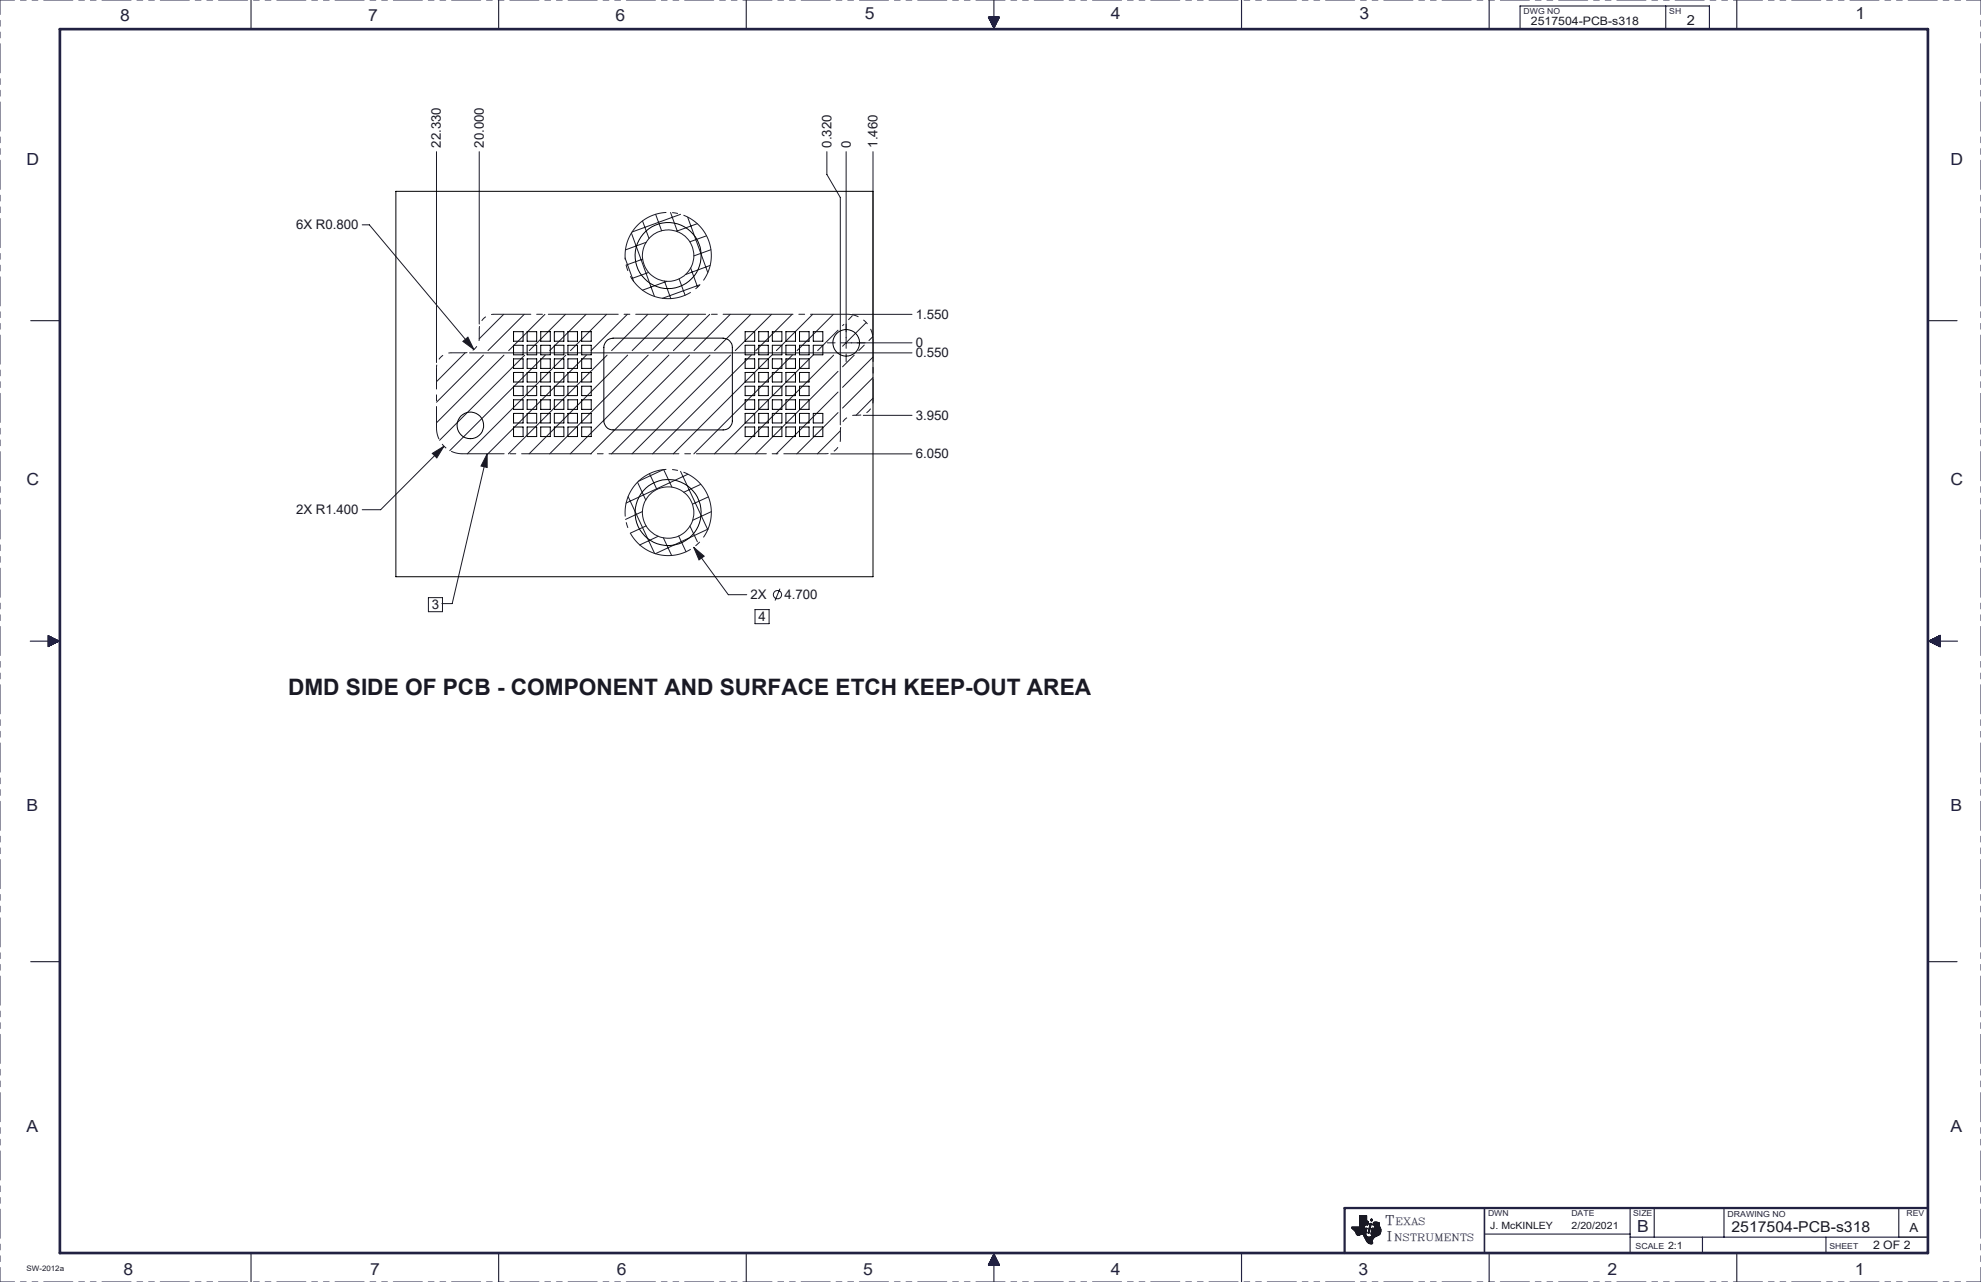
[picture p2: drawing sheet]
<svg xmlns="http://www.w3.org/2000/svg" width="432mm" height="279mm" viewBox="0 0 432 279" stroke-linecap="round" stroke-linejoin="round" font-family="sans-serif">
<path d="M101.3 76.9a3.2 3.2 0 0 0 3.2-3.2M104.5 71.7a3.2 3.2 0 0 1 3.2-3.2M95.1 80.1a3.2 3.2 0 0 1 3.2-3.2M180 98.9a3.2 3.2 0 0 0 3.2-3.2M183.2 93.7a3.2 3.2 0 0 1 3.2-3.2M187.1 90.5a3.2 3.2 0 0 0 3.2-3.2" fill="none" stroke="#191924" stroke-width=".22" stroke-dasharray="15.2 1.3 1.3 1.3" stroke-dashoffset="14.6" stroke-linecap="butt"/>
<path d="M190.3 74.1a5.6 5.6 0 0 0-5.6-5.6M100.7 98.9a5.6 5.6 0 0 1-5.6-5.6" fill="none" stroke="#191924" stroke-width=".22" stroke-dasharray="15.2 1.3 1.3 1.3" stroke-dashoffset="12.7" stroke-linecap="butt"/>
<path d="M154.6 52.9a9.4 9.4 0 0 0-15.6-3.8 9.4 9.4 0 0 0 4 15.6 9.4 9.4 0 0 0 11.9-10.9l-.3-.9M154.6 108.9a9.4 9.4 0 0 0-15.6-3.8 9.4 9.4 0 0 0 4 15.6 9.4 9.4 0 0 0 11.9-10.9l-.3-.9" fill="none" stroke="#191924" stroke-width=".22" stroke-dasharray="15.2 1.3 1.3 1.3" stroke-dashoffset="6.7" stroke-linecap="butt"/>
<g fill="none" stroke="#191924" stroke-width=".22">
<path d="M136.2 56.2l1.9 5.1M137.6 50.8l5.1 13.8M140.1 48.2l1.4 3.8M140.1 56.5l-3.6 1.3M140.8 52.8l-4.5 1.7M141.4 59.4l-3.7 1.3M142.9 46.7l1.3 3.6M146.2 46.3l1.5 4.2M148.3 46.7l-10.5 3.9M149.9 47.3l4.4 12.1M150.5 58.4l1.5 4.1M152 48.8l-4.6 1.6"/>
<path d="M154 51.4l-3.6 1.3M154.8 57.9l-5.4 1.9M154.9 54.4l-3.7 1.4M101.4 76.9l-6.3 6.3M105.4 77.4l-10.3 10.3M109.8 68.5l-5.3 5.3M109.9 77.4l-14.8 14.7M114.3 68.5l-7.9 7.9M114.4 77.4l-18.6 18.6M118.8 68.5l-7.9 7.9M118.9 77.4l-20.9 20.8M123.3 68.5l-7.9 7.9"/>
<path d="M123.3 77.4l-21.5 21.5M127.7 68.5l-7.9 7.9M127.8 77.4l-21.5 21.5M132.2 68.5l-7.8 7.9M132.3 77.4l-21.5 21.5M136.7 68.5l-7.9 7.9M136.8 77.4l-21.5 21.5M141.2 68.5l-7.9 7.9M141.3 77.4l-21.5 21.5M144.8 61.2l1.4 3.9M145.3 61.3l-5.3 2M145.7 68.5l-7.9 7.9"/>
<path d="M145.8 77.4l-21.5 21.5M148 60.8l1.3 3.5M150.2 68.5l-7.9 7.9M150.3 77.4l-21.5 21.5M152.6 62.1l-8.2 2.9M154.7 68.5l-7.9 7.9M154.8 77.4l-21.5 21.5M159.2 68.5l-7.9 7.9M159.2 77.4l-21.4 21.5M163.7 68.5l-7.9 7.9M163.8 77.4l-21.6 21.5M168.2 68.5l-7.9 7.9"/>
<path d="M168.2 77.4l-21.4 21.5M172.6 68.5l-7.9 7.9M172.7 77.4l-21.5 21.5M177.1 68.5l-7.9 7.9M177.2 77.4l-21.5 21.5M181.6 68.5l-7.9 7.9M181.7 77.4l-21.5 21.5M182.7 72l-4.5 4.4M183.9 70.7l-.2 .3M185.8 68.8l-.8 .9M186.2 77.4l-2.5 2.5M188.4 75.2l-1.2 1.2"/>
<path d="M188.8 70.3l-5.1 5.2M190.3 73.4l-.9 .8M190.3 77.8l-6.6 6.6M182.7 80.9l-18 18M182.7 85.4l-13.5 13.5M182.7 89.9l-9 9M183.2 93.9l-5 5M190.3 82.3l-6.6 6.6M190.3 86.8l-3.7 3.7M136.9 108.2l5.8 12.4M139 105.1l1.8 3.9M140.1 111.5l-3.8 1.7"/>
<path d="M140.8 114.6l-3.4 1.6M141.6 103.2l1.6 3.5M143.5 116.9l-4.1 1.9M144.5 102.4l-5.3 2.5M144.6 117.2l1.8 3.9M144.7 102.4l1.8 3.8M147.9 116.8l1.6 3.5M148.3 102.7l6 12.7M149.9 103.4l-13.4 6.2M150.4 114.7l1.6 3.4M152.8 105.6l-3.8 1.7M154.3 115.3l-11.5 5.4"/>
<path d="M154.4 108.3l-3.5 1.6M155 111.5l-4 1.9M296.3 265h1.6v1l.4 .2-.2 .7h-.6l-.1 .8h.6l-.3 1.2a.62 .62 0 0 0 .6 .7l.7-.1 .1-.4h-.2l-.1-.3 .3-1.1h.5l.2-.8h-.5l.1-.4 .5-.2a.58 .58 0 0 1 .6 .1 .58 .58 0 0 1 .2 .7 1.7 1.7 0 0 1 0 2l-.3 .1a1.35 1.35 0 0 0-1.2 1.8h-.1a1.11 1.11 0 0 1-1.3-.6l-.4-.9a.62 .62 0 0 0-.5-.6 .62 .62 0 0 0-.7 .3h-.1a1.24 1.24 0 0 1-.8-.9l-.7-.9h1.7zM298.7 266.6h.2l-.5 2.1h-.2z"/>
<circle cx="145.6" cy="55.7" r="5.6"/>
<circle cx="145.6" cy="111.7" r="5.6"/>
<circle cx="299" cy="265.9" r=".2"/>
</g>
<path d="M98.3 76.9h3M104.5 71.7v2M183.2 93.7v2M187.1 90.5h-.7" fill="none" stroke="#191924" stroke-width=".22" stroke-dasharray="15.2 1.3 1.3 1.3"/>
<path d="M184.7 68.5h-77" fill="none" stroke="#191924" stroke-width=".22" stroke-dasharray="15.2 1.3 1.3 1.3" stroke-dashoffset="7.2"/>
<path d="M190.3 74.1v13.2M95.1 93.3v-13.2" fill="none" stroke="#191924" stroke-width=".22" stroke-dasharray="15.2 1.3 1.3 1.3" stroke-dashoffset="10.5"/>
<path d="M100.7 98.9h79.3" fill="none" stroke="#191924" stroke-width=".22" stroke-dasharray="15.2 1.3 1.3 1.3" stroke-dashoffset="6.1"/>
<g fill="none" stroke="#212142" stroke-width=".22">
<path d="M215.4 3.7v.1M215.5 3.7v.3M215.6 3.7v.4M215.6 3.7v.5M215.7 3.7v.6M215.8 3.7v.8M215.8 3.7v.9M215.9 3.7v1M215.9 3.7v1.2M216 3.7v1.3M216.1 3.7v1.4M216.1 3.7v1.5"/>
<path d="M216.2 3.7l.1 1.8M216.3 3.7v1.9M216.4 3.7v2.1M216.5 3.7v2.2M216.5 3.7l.1 2.4M216.6 3.7v2.5M216.7 3.7v2.4M216.8 3.7v2.3M216.9 3.7v2.2M216.9 3.7v2M217 3.7v1.9M217 3.7v1.8"/>
<path d="M217.1 3.7v1.6M217.2 3.7v1.5M217.2 3.7v1.4M217.3 3.7v1.3M217.3 3.7v1.1M217.4 3.7v1M217.5 3.7v.9M217.5 3.7v.7M217.6 3.7v.6M217.7 3.7v.5M217.7 3.7v.4M217.8 3.7v.3"/>
<path d="M217.8 3.7v.1M10.5 138.5v2.4M10.6 138.5v2.4M10.7 138.6v2.3M10.7 138.6v2.2M10.8 138.6v2.2M10.8 138.7v2.1M10.9 138.7v2M11 138.7v2M11 138.8v1.9M11.1 138.8v1.8M11.2 138.9v1.7"/>
<path d="M11.3 138.9v1.6M11.4 138.9v1.6M11.4 139v1.5M11.5 139v1.4M11.6 139.1v1.3M11.7 139.1v1.2M11.9 139.2v1.1M11.9 139.2v1M12 139.2v1M12.1 139.3v.9M12.1 139.3v.8M12.2 139.3v.8"/>
<path d="M12.2 139.4v.7M12.3 139.4v.6M12.4 139.4v.6M12.4 139.5v.5M12.5 139.5v.4M12.6 139.5v.4M12.6 139.6v.3M12.7 139.6v.2M12.8 139.7v.1M12.9 139.7h.1M420.4 139.7h.1M420.5 139.7v.1"/>
<path d="M420.5 139.6v.2M420.7 139.6v.3M420.7 139.5v.4M420.8 139.5v.4M420.9 139.5v.5M420.9 139.4v.6M421 139.4v.7M421.1 139.3v.8M421.2 139.3v.8M421.3 139.3v.9M421.3 139.2v1M421.4 139.2v1"/>
<path d="M421.4 139.2v1.1M421.5 139.1v1.2M421.6 139.1v1.2M421.7 139.1v1.3M421.7 139v1.4M421.8 139v1.4M421.9 139v1.5M421.9 138.9v1.6M422 138.9v1.6M422.1 138.9v1.7M422.1 138.8v1.8M422.2 138.8v1.9"/>
<path d="M422.3 138.8v1.9M422.3 138.7v2M422.4 138.7v2M422.5 138.7v2.1M422.6 138.6v2.2M422.6 138.6v2.3M422.7 138.5v2.4M422.8 138.5v2.4M422.8 138.5v2.5M422.9 138.4v2.6M215.4 275.6v.1M215.5 275.5v.2"/>
<path d="M215.6 275.3v.4M215.6 275.2v.5M215.7 275.1v.6M215.8 275v.7M215.8 274.8v.9M215.9 274.7v1M215.9 274.6v1.1M216 274.5v1.2M216.1 274.3v1.4M216.1 274.2v1.5M216.3 273.9v1.8M216.3 273.8v1.9"/>
<path d="M216.4 273.7v2M216.5 273.6v2.1M216.6 273.3v2.4M216.6 273.2v2.5M216.7 273.3v2.4M216.8 273.5v2.2M216.9 273.6v2.1M216.9 273.7v2M217 273.8v1.9M217 274v1.7M217.1 274.1v1.6M217.2 274.2v1.5"/>
<path d="M217.2 274.4v1.3M217.3 274.5v1.2M217.3 274.6v1.1M217.4 274.7v1M217.5 274.8v.9M217.5 275v.7M217.6 275.1v.6M217.7 275.2v.5M217.7 275.4v.3M217.8 275.5v.2M217.8 275.6v.1M413.9 263.3h6.3"/>
<path d="M413.9 269.6h6.3"/>
</g>
<path d="M0 0v279.4M431.8 0h-431.8M0 279.4h431.8M431.8 279.4v-279.4" fill="none" stroke="#212142" stroke-width=".22" stroke-dasharray="6.3 1.3 1.3 1.3 1.3 1.3" stroke-dashoffset="3.2"/>
<g fill="none" stroke="#212142" stroke-width=".25">
<path d="M54.7 0v6.4M108.7 0v6.4M162.7 0v6.4M216.6 0v6.4M270.6 0v6.4M324.6 0v6.4M331.3 6.4v-5.1h41.3v5.1M363.1 1.3v5.1M378.6 0v6.4M6.7 69.9h6.4M420.2 69.9h6.4M6.6 139.7h6.3"/>
<path d="M420.4 139.7h6.3M6.7 209.6h6.4M420.2 209.6h6.4M54.7 273.1v6.3M108.7 273.1v6.3M162.7 273.1v6.3M216.6 273.1v6.3M270.6 273.1v6.3M323.6 269h31.7M324.6 273.1v6.3M355.3 263.3v9.8M355.3 269.6h64.9"/>
<path d="M360.6 263.3v6.3M371.1 269.6v3.5M375.8 263.3v6.3M378.6 273.1v6.3M398 269.6v3.5M413.9 263.3v6.3"/>
</g>
<path d="M323.6 263.3v9.8" fill="none" stroke="#212142" stroke-width=".35"/>
<path d="M420.2 263.3h-127.1v9.8" fill="none" stroke="#212142" stroke-width=".5"/>
<path d="M13.1 6.4h407.1v266.7h-407.1z" fill="none" stroke="#212142" stroke-width=".58"/>
<path d="M296.3 265v2.4h-1.7l.1 .3 .6 .6 .6 .9h.4l.4-.3 .4 .1 .8 1.5 .5 .5h.8l-.1-.7 .3-.5 1.4-.8 .2-1.2-.4-.8a.55 .55 0 0 0-.1-.6 .55 .55 0 0 0-.6-.1l-.5 .2-.1 .4h.5l-.2 .8h-.5l-.3 1.1 .1 .2 .2 .1-.1 .4-.9 .1-.4-.4 .3-1.5h-.6l.1-.8h.6l.2-.7-.4-.2v-1zM298.7 266.6l-.5 2.1h.2l.5-2.1zM298.8 265.9a.2 .2 0 0 0 .4 0 .2 .2 0 0 0-.4 0z" fill-rule="evenodd" fill="#191924"/>
<g fill="none" stroke="#191924" stroke-width=".22">
<path d="M95.1 33.1v45.9M104.5 33.1v37.5M180.2 33.1v4.9l3 5v49.6M184.4 33.1v42.8M190.3 33.1v39.9M79 49h1.5l22.8 27.2M100.9 74.4l1.1-.9 1.3 2.7zM102.3 76.9h96.5M180.3 74.7h1.7M183.2 74.7h15.6M184.4 77.1v1.7M185.8 68.5h13"/>
<path d="M94.2 98.8l2.6-1.5-1.6 2.5zM96.8 97.3l-13.8 13.8h-4M106.2 98.9l-7.6 32.7h-2.3M106.2 98.9v3l-1.4-.3zM181.1 98.9h17.7M188.2 90.5h10.6M151.2 119.3l2.3 1.9-1.1 .8zM151.2 119.3l7.6 10.3h4M93.4 130.2h3v3.1h-3zM164.6 132.9h3v3h-3zM170 128.3l-1.1 2.6"/>
<circle cx="169.5" cy="129.6" r=".92"/>
</g>
<g fill="#191924">
<path d="M106.2 98.9v3l-1.4-.3z"/>
<path d="M94.2 98.8l1 1 1.6-2.5zM100.9 74.4l2.4 1.8-1.3-2.7zM151.2 119.3l1.2 2.7 1.1-.8z"/>
</g>
<g fill="none" stroke="#000" stroke-width=".22">
<path d="M86.3 41.7h104v84h-104zM111.9 72.3h2.1v2.1h-2.1zM111.9 75.2h2.1v2.1h-2.1zM111.9 78.2h2.1v2.1h-2.1zM114.9 72.3h2.1v2.1h-2.1zM114.9 78.2h2.1v2.1h-2.1zM114.9 75.2h2.1v2.1h-2.1zM117.9 72.3h2v2.1h-2zM117.9 78.2h2v2.1h-2zM117.9 75.2h2v2.1h-2zM120.8 72.3h2.1v2.1h-2.1zM120.8 78.2h2.1v2.1h-2.1z"/>
<path d="M120.8 75.2h2.1v2.1h-2.1zM123.8 72.3h2.1v2.1h-2.1zM123.8 78.2h2.1v2.1h-2.1zM123.8 75.2h2.1v2.1h-2.1zM126.8 72.3h2.1v2.1h-2.1zM126.8 78.2h2.1v2.1h-2.1zM126.8 75.2h2.1v2.1h-2.1zM132.2 74.3l.7-.4 .7-.2h24a2.05 2.05 0 0 1 2 2v16a1.99 1.99 0 0 1-2 2h-24a1.99 1.99 0 0 1-2-2v-16l.2-.8zM162.4 72.3h2.1v2.1h-2.1zM162.4 75.2h2.1v2.1h-2.1zM162.4 78.2h2.1v2.1h-2.1zM165.4 72.3h2.1v2.1h-2.1z"/>
<path d="M165.4 75.2h2.1v2.1h-2.1zM165.4 78.2h2.1v2.1h-2.1zM168.3 72.3h2.1v2.1h-2.1zM168.3 78.2h2.1v2.1h-2.1zM168.3 75.2h2.1v2.1h-2.1zM171.3 72.3h2.1v2.1h-2.1zM171.3 78.2h2.1v2.1h-2.1zM171.3 75.2h2.1v2.1h-2.1zM174.3 72.3h2.1v2.1h-2.1zM174.3 78.2h2.1v2.1h-2.1zM174.3 75.2h2.1v2.1h-2.1zM177.3 72.3h2.1v2.1h-2.1z"/>
<path d="M177.3 75.2h2.1v2.1h-2.1zM111.9 93.1h2.1v2h-2.1zM111.9 81.2h2.1v2.1h-2.1zM111.9 84.2h2.1v2h-2.1zM111.9 87.1h2.1v2.1h-2.1zM111.9 90.1h2.1v2.1h-2.1zM114.9 93.1h2.1v2h-2.1zM114.9 81.2h2.1v2.1h-2.1zM114.9 84.2h2.1v2h-2.1zM114.9 87.1h2.1v2.1h-2.1zM114.9 90.1h2.1v2.1h-2.1zM117.9 93.1h2v2h-2z"/>
<path d="M117.9 81.2h2v2.1h-2zM117.9 84.2h2v2h-2zM117.9 87.1h2v2.1h-2zM117.9 90.1h2v2.1h-2zM120.8 93.1h2.1v2h-2.1zM120.8 81.2h2.1v2.1h-2.1zM120.8 84.2h2.1v2h-2.1zM120.8 87.1h2.1v2.1h-2.1zM120.8 90.1h2.1v2.1h-2.1zM123.8 93.1h2.1v2h-2.1zM123.8 81.2h2.1v2.1h-2.1zM123.8 84.2h2.1v2h-2.1z"/>
<path d="M123.8 87.1h2.1v2.1h-2.1zM123.8 90.1h2.1v2.1h-2.1zM126.8 93.1h2.1v2h-2.1zM126.8 81.2h2.1v2.1h-2.1zM126.8 84.2h2.1v2h-2.1zM126.8 87.1h2.1v2.1h-2.1zM126.8 90.1h2.1v2.1h-2.1zM162.4 93.1h2.1v2h-2.1zM162.4 81.2h2.1v2.1h-2.1zM162.4 84.2h2.1v2h-2.1zM162.4 87.1h2.1v2.1h-2.1zM162.4 90.1h2.1v2.1h-2.1z"/>
<path d="M165.4 93.1h2.1v2h-2.1zM165.4 81.2h2.1v2.1h-2.1zM165.4 84.2h2.1v2h-2.1zM165.4 87.1h2.1v2.1h-2.1zM165.4 90.1h2.1v2.1h-2.1zM168.3 93.1h2.1v2h-2.1zM168.3 81.2h2.1v2.1h-2.1zM168.3 84.2h2.1v2h-2.1zM168.3 87.1h2.1v2.1h-2.1zM168.3 90.1h2.1v2.1h-2.1zM171.3 93.1h2.1v2h-2.1zM171.3 81.2h2.1v2.1h-2.1z"/>
<path d="M171.3 84.2h2.1v2h-2.1zM171.3 87.1h2.1v2.1h-2.1zM171.3 90.1h2.1v2.1h-2.1zM174.3 93.1h2.1v2h-2.1zM174.3 81.2h2.1v2.1h-2.1zM174.3 84.2h2.1v2h-2.1zM174.3 87.1h2.1v2.1h-2.1zM174.3 90.1h2.1v2.1h-2.1zM177.3 93.1h2.1v2h-2.1zM177.3 90.1h2.1v2.1h-2.1z"/>
<circle cx="145.6" cy="55.7" r="7.2"/>
<circle cx="184.4" cy="74.7" r="2.9"/>
<circle cx="102.5" cy="92.7" r="2.89"/>
<circle cx="145.6" cy="111.7" r="7.2"/>
</g>
<text font-size="4.9" fill="#191924" x="62.8" y="151.4">DMD SIDE OF PCB - COMPONENT AND SURFACE ETCH KEEP-OUT AREA</text>
<g font-size="3.6" fill="#212142">
<text x="26.2" y="4.6">8</text>
<text x="80.3" y="4.6">7</text>
<text x="134.2" y="4.6">6</text>
<text x="188.5" y="4.2">5</text>
<text x="242.1" y="4.2">4</text>
<text x="296.3" y="4.2">3</text>
<text x="404.4" y="4.2">1</text>
<text x="5.8" y="35.9">D</text>
<text x="425.1" y="35.9">D</text>
<text x="5.8" y="105.7">C</text>
<text x="425.1" y="105.7">C</text>
<text x="5.8" y="176.8">B</text>
<text x="425.1" y="176.8">B</text>
<text x="5.8" y="246.7">A</text>
<text x="425.1" y="246.7">A</text>
<text x="356.9" y="268.6">B</text>
<text x="26.9" y="277.9">8</text>
<text x="80.7" y="277.9">7</text>
<text x="134.4" y="277.9">6</text>
<text x="188.1" y="277.9">5</text>
<text x="242.1" y="277.9">4</text>
<text x="296.1" y="277.9">3</text>
<text x="350.4" y="277.9">2</text>
<text x="404.3" y="277.9">1</text>
</g>
<text font-size="3.3" fill="#191924" x="377.4" y="268.5">2517504-PCB-s318</text>
<text font-size="3" fill="#191924" x="367.6" y="5.5">2</text>
<g font-size="2.9" fill="#191924">
<text x="96.1" y="32.2" transform="rotate(-90 96.1 32.2)">22.330</text>
<text x="105.4" y="32.2" transform="rotate(-90 105.4 32.2)">20.000</text>
<text x="181.2" y="32.2" transform="rotate(-90 181.2 32.2)">0.320</text>
<text x="185.4" y="32.2" transform="rotate(-90 185.4 32.2)">0</text>
<text x="191.3" y="32.2" transform="rotate(-90 191.3 32.2)">1.460</text>
<text x="64.5" y="50">6X R0.800</text>
<text x="199.6" y="69.5">1.550</text>
<text x="199.6" y="75.7">0</text>
<text x="199.6" y="77.9">0.550</text>
<text x="199.6" y="91.5">3.950</text>
<text x="199.6" y="99.9">6.050</text>
<text x="64.5" y="112">2X R1.400</text>
<text x="163.6" y="130.5">2X</text>
<text x="171" y="130.5">4.700</text>
<text x="94.1" y="132.7">3</text>
<text x="165.3" y="135.3">4</text>
</g>
<g font-size="2.9" fill="#212142">
<text x="302.1" y="267.1">T</text>
<text x="302.5" y="270.5">I</text>
</g>
<text font-size="2.7" fill="#191924" x="416.2" y="268.4">A</text>
<g font-size="2.5" fill="#191924">
<text x="333.7" y="5.5">2517504-PCB-s318</text>
<text x="408.3" y="272.2">2 OF 2</text>
</g>
<g font-size="2.2" fill="#212142">
<text x="304.3" y="267.1">EXAS</text>
<text x="304" y="270.5">NSTRUMENTS</text>
</g>
<g font-size="2.2" fill="#191924">
<text x="324.8" y="267.9">J. McKINLEY</text>
<text x="342.6" y="267.9">2/20/2021</text>
<text x="363.6" y="272.1">2:1</text>
</g>
<g font-size="1.8" fill="#212142">
<text x="332.1" y="3.1">DWG NO</text>
<text x="363.9" y="3.1">SH</text>
<text x="324.4" y="265.1">DWN</text>
<text x="342.5" y="265.1">DATE</text>
<text x="356" y="265.1">SIZE</text>
<text x="376.6" y="265.1">DRAWING NO</text>
<text x="415.6" y="265.1">REV</text>
<text x="356.5" y="272.1">SCALE</text>
<text x="398.8" y="272.2">SHEET</text>
</g>
<text font-size="1.6" fill="#191924" x="5.8" y="277">SW-2012a</text>
</svg>
